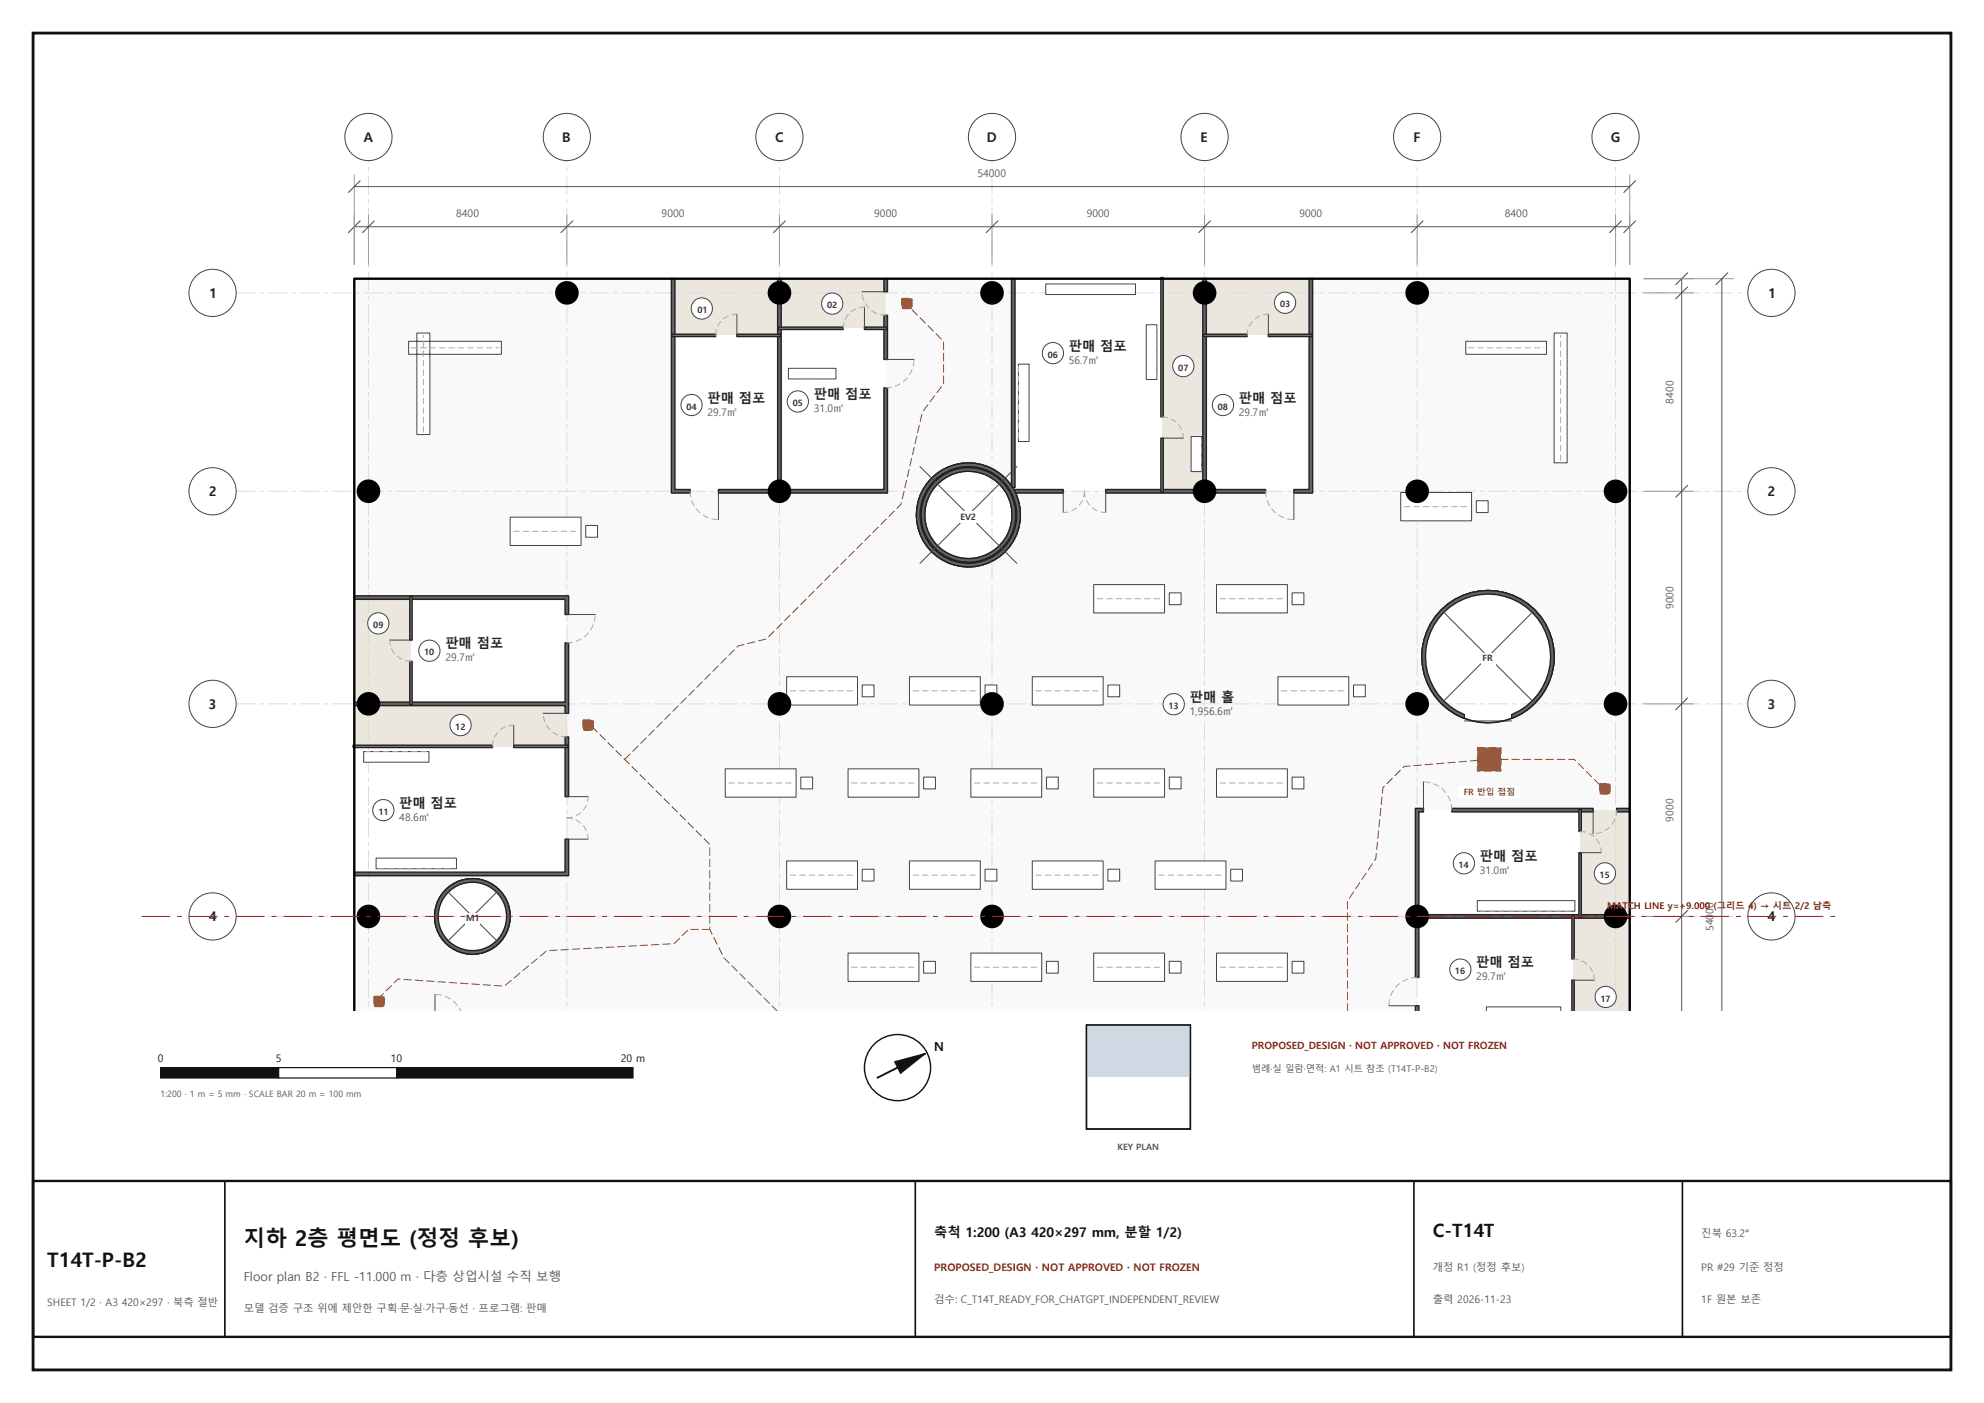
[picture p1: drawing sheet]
<svg xmlns="http://www.w3.org/2000/svg" width="420mm" height="297mm" viewBox="0 0 420 297" stroke-linecap="round" stroke-linejoin="round" font-family="sans-serif">
<path d="M7 7h406v283h-406z" fill="none" stroke="#111" stroke-width=".6"/>
<g fill="#ebe7df">
<path d="M142.5 59h22.5v12h-22.5z" fill-rule="evenodd"/>
<path d="M165 59h22.5v10.5h-22.5z" fill-rule="evenodd"/>
<path d="M255 59h22.5v12h-22.5z" fill-rule="evenodd"/>
</g>
<g fill="#fff">
<path d="M142.5 71h22.5v33h-22.5z" fill-rule="evenodd"/>
<path d="M165 69.5h22.5v34.5h-22.5z" fill-rule="evenodd"/>
<path d="M214.5 59h31.5v45h-31.5z" fill-rule="evenodd"/>
</g>
<path d="M246 59h9v45h-9z" fill-rule="evenodd" fill="#ebe7df"/>
<path d="M255 71h22.5v33h-22.5z" fill-rule="evenodd" fill="#fff"/>
<path d="M75 126.5h12v22.5h-12z" fill-rule="evenodd" fill="#ebe7df"/>
<g fill="#fff">
<path d="M87 126.5h33v22.5h-33z" fill-rule="evenodd"/>
<path d="M75 158h45v27h-45z" fill-rule="evenodd"/>
</g>
<path d="M75 149h45v9h-45z" fill-rule="evenodd" fill="#ebe7df"/>
<path d="M75 59h67.5v44.9l.2 .1h44.8v-45h27v44.4l.4 .6h62.5l.1-45h67.5v155h-270h45h-45v-29h44.8l.2-.1v-58.3l-45-.1zM300 171.6v42.4h45v-42.5zM301 139a14 14 0 0 0 28 0 14 14 0 0 0-28 0zM232.5 214h67.5zM233 214h14zM194 214h22zM194 109a11 11 0 0 0 22 0 11 11 0 0 0-22 0zM129 214h58.5zM92 194a8 8 0 0 0 16 0 8 8 0 0 0-16 0z" fill-rule="evenodd" fill="#f9f9f9"/>
<path d="M300 171.5h34.5v22.5h-34.5z" fill-rule="evenodd" fill="#fff"/>
<path d="M334.5 171.5h10.5v22.5h-10.5z" fill-rule="evenodd" fill="#ebe7df"/>
<path d="M300 194h33v20h-33z" fill-rule="evenodd" fill="#fff"/>
<path d="M333 194h12v20h-12z" fill-rule="evenodd" fill="#ebe7df"/>
<g fill="none" stroke="#222" stroke-width=".3">
<circle cx="205" cy="109" r="11"/>
<circle cx="315" cy="139" r="14"/>
<circle cx="100" cy="194" r="8"/>
</g>
<path d="M50 62h320M50 104h320M50 149h320M50 194h320M78 214v-180M120 214v-180M165 214v-180M210 214v-180M255 214v-180M300 214v-180M342 214v-180" fill="none" stroke="#dcdcdc" stroke-width=".21" stroke-dasharray="4 1 .8 1"/>
<path d="M166.9 78h10.1v2.2h-10.1z" fill-rule="evenodd" fill="#fff" stroke="#444" stroke-width=".21"/>
<path d="M167.4 80.2h9.1" fill="none" stroke="#aaa" stroke-width=".21" stroke-dasharray="1.2 .8"/>
<path d="M221.4 60.1h19v2.3h-19zM215.6 77.1h2.2v16.4h-2.2zM242.7 68.8h2.2v11.5h-2.2z" fill-rule="evenodd" fill="#fff" stroke="#444" stroke-width=".21"/>
<path d="M215.6 77.6v15.4M239.9 60.1h-18M244.9 79.8v-10.5" fill="none" stroke="#aaa" stroke-width=".21" stroke-dasharray="1.2 .8"/>
<path d="M252.2 92.4h2.2v7.4h-2.2z" fill-rule="evenodd" fill="#fff" stroke="#444" stroke-width=".21"/>
<path d="M254.4 99.9v-7" fill="none" stroke="#aaa" stroke-width=".21" stroke-dasharray="1.2 .8"/>
<path d="M79.6 181.7h17v2.2h-17zM77 159.1h13.8v2.3h-13.8z" fill-rule="evenodd" fill="#fff" stroke="#444" stroke-width=".21"/>
<path d="M90.3 159.1h-12.8M80.1 183.9h16" fill="none" stroke="#aaa" stroke-width=".21" stroke-dasharray="1.2 .8"/>
<path d="M86.5 72.3v2.7h19.6v-2.7zM88.2 70.5v21.5h2.8v-21.5zM108 109.5v6h15v-6zM124 111.2v2.5h2.5v-2.5zM310.3 72.3v2.7h17.1v-2.7zM329 70.5v27.5h2.8v-27.5zM205.5 214h15zM221.5 214h2.5zM192.5 214h15zM208.5 214h2.5zM179.5 201.8v6h15v-6zM195.5 203.5v2.5h2.5v-2.5zM205.5 201.8v6h15v-6zM221.5 203.5v2.5h2.5v-2.5zM231.5 201.8v6h15v-6zM247.5 203.5v2.5h2.5v-2.5zM257.5 201.8v6h15v-6zM273.5 203.5v2.5h2.5v-2.5zM166.5 182.3v6h15v-6zM182.5 184v2.5h2.5v-2.5zM192.5 182.3v6h15v-6zM208.5 184v2.5h2.5v-2.5zM218.5 182.3v6h15v-6zM234.5 184v2.5h2.5v-2.5zM244.5 182.3v6h15v-6zM260.5 184v2.5h2.5v-2.5zM153.5 162.8v6h15v-6zM169.5 164.5v2.5h2.5v-2.5zM179.5 162.8v6h15v-6zM195.5 164.5v2.5h2.5v-2.5zM205.5 162.8v6h15v-6zM221.5 164.5v2.5h2.5v-2.5zM231.5 162.8v6h15v-6zM247.5 164.5v2.5h2.5v-2.5zM257.5 162.8v6h15v-6zM273.5 164.5v2.5h2.5v-2.5zM166.5 143.3v6h15v-6zM182.5 145v2.5h2.5v-2.5zM192.5 143.3v6h15v-6zM208.5 145v2.5h2.5v-2.5zM218.5 143.3v6h15v-6zM234.5 145v2.5h2.5v-2.5zM270.5 143.3v6h15v-6zM286.5 145v2.5h2.5v-2.5zM231.5 123.8v6h15v-6zM247.5 125.5v2.5h2.5v-2.5zM257.5 123.8v6h15v-6zM273.5 125.5v2.5h2.5v-2.5zM296.5 104.3v6h15v-6zM312.5 106v2.5h2.5v-2.5zM140.3 214h15zM156.3 214h2.5z" fill-rule="evenodd" fill="#fff"/>
<g fill="none" stroke="#444" stroke-width=".21">
<path d="M86.5 72.3h19.6v2.7h-19.6zM88.2 70.5h2.8v21.5h-2.8zM310.3 72.3h17.1v2.7h-17.1zM329 70.5h2.8v27.5h-2.8zM108 109.5h15v6h-15zM124 111.2h2.5v2.5h-2.5zM296.5 104.3h15v6h-15zM312.5 106h2.5v2.5h-2.5zM231.5 123.8h15v6h-15zM247.5 125.5h2.5v2.5h-2.5zM257.5 123.8h15v6h-15zM273.5 125.5h2.5v2.5h-2.5z"/>
<path d="M166.5 143.3h15v6h-15zM182.5 145h2.5v2.5h-2.5zM192.5 143.3h15v6h-15zM208.5 145h2.5v2.5h-2.5zM218.5 143.3h15v6h-15zM234.5 145h2.5v2.5h-2.5zM270.5 143.3h15v6h-15zM286.5 145h2.5v2.5h-2.5zM153.5 162.8h15v6h-15zM169.5 164.5h2.5v2.5h-2.5zM179.5 162.8h15v6h-15zM195.5 164.5h2.5v2.5h-2.5z"/>
<path d="M205.5 162.8h15v6h-15zM221.5 164.5h2.5v2.5h-2.5zM231.5 162.8h15v6h-15zM247.5 164.5h2.5v2.5h-2.5zM257.5 162.8h15v6h-15zM273.5 164.5h2.5v2.5h-2.5zM166.5 182.3h15v6h-15zM182.5 184h2.5v2.5h-2.5zM192.5 182.3h15v6h-15zM208.5 184h2.5v2.5h-2.5zM218.5 182.3h15v6h-15zM234.5 184h2.5v2.5h-2.5z"/>
<path d="M244.5 182.3h15v6h-15zM260.5 184h2.5v2.5h-2.5zM179.5 201.8h15v6h-15zM195.5 203.5h2.5v2.5h-2.5zM205.5 201.8h15v6h-15zM221.5 203.5h2.5v2.5h-2.5zM231.5 201.8h15v6h-15zM247.5 203.5h2.5v2.5h-2.5zM257.5 201.8h15v6h-15zM273.5 203.5h2.5v2.5h-2.5z"/>
</g>
<g fill="none" stroke="#aaa" stroke-width=".21" stroke-dasharray="1.2 .8">
<path d="M87 73.6h18.6M310.8 73.6h16.1M89.6 91.5v-20.5M330.4 97.5v-26.5M108.8 112.5h13.4M297.3 107.3h13.5M232.3 126.8h13.5M258.3 126.8h13.5M167.3 146.3h13.5M193.3 146.3h13.5M219.3 146.3h13.5M271.3 146.3h13.5"/>
<path d="M154.3 165.8h13.5M180.3 165.8h13.5M206.3 165.8h13.5M232.3 165.8h13.5M258.3 165.8h13.5M167.3 185.3h13.5M193.3 185.3h13.5M219.3 185.3h13.5M245.3 185.3h13.5M180.3 204.8h13.5M206.3 204.8h13.5M232.3 204.8h13.5"/>
<path d="M258.3 204.8h13.5"/>
</g>
<path d="M312.7 190.7h20.7v2.2h-20.7z" fill-rule="evenodd" fill="#fff" stroke="#444" stroke-width=".21"/>
<path d="M313.2 192.9h19.7" fill="none" stroke="#aaa" stroke-width=".21" stroke-dasharray="1.2 .8"/>
<path d="M314.7 213.1h15.7v.9h-15.7z" fill-rule="evenodd" fill="#fff"/>
<path d="M314.7 214v-.9h15.7v.9" fill="none" stroke="#444" stroke-width=".21"/>
<path d="M299.6 214h45.4zM299.6 212.9h.8v1.1h44.6h-45.4zM299.6 171.1h1.7v.8h-.9v21.7h44.6v.8h-44.6v12.5h-.8zM307.3 171.1h29.9v.8h-29.9zM342.2 171.1h2.8v.8h-2.8zM313.2 214h31.8zM232.1 214h26.5zM264.6 214h35.8zM299.6 214h.8zM232.1 214h.8zM232.1 214h.8zM214.8 103.6h10.3v.8h-10.3zM254.6 59h.8v44.6h12.5v.8h-33.8v-.8h20.5zM277.1 59h.8v45.4h-4v-.8h3.2zM214.1 59h.8v44.2h-.8zM128.6 214h59.3zM187.1 214h.8zM187.1 214h.8zM128.6 214h.8zM128.6 214h.8zM142.1 59h.8v44.6h3.2v.8h-4zM164.6 59h.8v44.6h21.7v-21.5h.8v22.3h-35.8v-.8h12.5zM187.1 66.8h.8v9.3h-.8zM187.1 59h.8v2.8h-.8zM75 214h26.3zM75 214h45.4zM75 214h45.4zM82.7 214h9.4zM75 214h2.8zM75 148.6h44.6v-12.5h.8v14.9h-.8v-1.6h-44.6zM75 126.1h45.4v4h-.8v-3.2h-44.6zM119.6 156h.8v12.6h-.8zM75 184.6h44.6v-7h.8v7.8h-45.4z" fill-rule="evenodd" fill="#666"/>
<g fill="none" stroke="#222" stroke-width=".3">
<path d="M142.1 59h.8v44.6h3.2v.8h-4zM164.6 59h.8v44.6h21.7v-21.5h.8v22.3h-35.8v-.8h12.5zM187.1 59h.8v2.8h-.8zM214.1 59h.8v44.2h-.8zM254.6 59h.8v44.6h12.5v.8h-33.8v-.8h20.5zM277.1 59h.8v45.4h-4v-.8h3.2zM187.1 66.8h.8v9.3h-.8zM214.8 103.6h10.3v.8h-10.3zM75 126.1h45.4v4h-.8v-3.2h-44.6zM75 148.6h44.6v-12.5h.8v14.9h-.8v-1.6h-44.6zM119.6 156h.8v12.6h-.8zM299.6 171.1h1.7v.8h-.9v21.7h44.6v.8h-44.6v12.5h-.8z"/>
<path d="M307.3 171.1h29.9v.8h-29.9zM342.2 171.1h2.8v.8h-2.8zM75 184.6h44.6v-7h.8v7.8h-45.4zM299.6 214v-1.1h.8v1.1"/>
</g>
<path d="M334.2 180.5h.6v13.7h-.6zM334.2 171.3h.6v4.7h-.6zM332.7 207.5h.5v6.5h-.5zM332.7 193.7h.5v9.3h-.5zM332.7 214h.5zM277.3 214h13.7zM295.5 214h4.7zM254.7 214h9.3zM268.5 214h9.3zM268.5 70.8h9.3v.5h-9.3zM254.7 70.8h9.3v.5h-9.3zM241.5 214h13.7zM232.3 214h4.7zM245.7 58.8h.5v29.4h-.5zM245.7 92.8h.5v11.5h-.5zM164.8 214h13.7zM183 214h4.7zM164.8 69.3h13.7v.5h-13.7zM183 69.3h4.7v.5h-4.7zM142 214h23.3zM128.8 214h8.8zM156 70.8h9.3v.5h-9.3zM142.2 70.8h9.3v.5h-9.3zM74.8 157.7h29.5v.5h-29.5zM108.8 157.7h11.5v.5h-11.5zM86.8 214h.5zM86.8 214h.5zM86.8 126.3h.5v9.2h-.5zM86.8 140h.5v9.2h-.5zM85.2 214h.5zM85.2 214h.5z" fill-rule="evenodd" fill="#808080"/>
<g fill="none" stroke="#222" stroke-width=".3">
<path d="M245.7 58.8h.5v29.4h-.5zM142.2 70.8h9.3v.5h-9.3zM156 70.8h9.3v.5h-9.3zM164.8 69.3h13.7v.5h-13.7zM183 69.3h4.7v.5h-4.7zM254.7 70.8h9.3v.5h-9.3zM268.5 70.8h9.3v.5h-9.3zM245.7 92.8h.5v11.5h-.5zM86.8 126.3h.5v9.2h-.5zM74.8 157.7h29.5v.5h-29.5zM86.8 140h.5v9.2h-.5zM108.8 157.7h11.5v.5h-11.5z"/>
<path d="M334.2 171.3h.6v4.7h-.6zM332.7 193.7h.5v9.3h-.5zM334.2 180.5h.6v13.7h-.6zM332.7 214v-6.5h.5v6.5"/>
<circle cx="205" cy="109" r="9.3"/>
<circle cx="205" cy="109" r="11"/>
<circle cx="315" cy="139" r="14"/>
<circle cx="100" cy="194" r="8"/>
</g>
<g fill="none" stroke="#444" stroke-width=".21">
<path d="M156 66.5v4.5M182.5 61.8h5M183 65v4.5M187.5 76.1h6M268.5 66.5v4.5M246 92.8h4.5M152.1 104v6M225.1 104v4.5M234.1 104v4.5M273.9 104v6M82.5 135.5h4.5M120 130.1h6"/>
<path d="M108.8 153.5v4.5M115 151h5M310 152.6h10M120 168.6h4.5M120 177.6h4.5M301.3 165.5v6M337.2 171.5v5M334.5 180.5h4.5M92.1 210.5v3.5M294 212.9h6M333 207.5h4.5"/>
</g>
<g fill="none" stroke="#aaa" stroke-width=".21" stroke-dasharray="1.2 .8">
<path d="M151.5 71a4.5 4.5 0 0 1 4.5-4.5M178.5 69.5a4.5 4.5 0 0 1 4.5-4.5M187.5 66.8a5 5 0 0 1-5-5M264 71a4.5 4.5 0 0 1 4.5-4.5M187.5 82.1a6 6 0 0 0 6-6M246 88.2a4.5 4.5 0 0 1 4.5 4.6M146.1 104a6 6 0 0 0 6 6M229.6 104a4.5 4.5 0 0 0 4.5 4.5M229.6 104a4.5 4.5 0 0 1-4.5 4.5M267.9 104a6 6 0 0 0 6 6M120 136.1a6 6 0 0 0 6-6M87 140a4.5 4.5 0 0 1-4.5-4.5"/>
<path d="M104.3 158a4.5 4.5 0 0 1 4.5-4.5M120 156a5 5 0 0 1-5-5M120 173.1a4.5 4.5 0 0 0 4.5-4.5M120 173.1a4.5 4.5 0 0 1 4.5 4.5M307.3 171.5a6 6 0 0 0-6-6M334.5 176a4.5 4.5 0 0 1 4.5 4.5M342.2 171.5a5 5 0 0 1-5 5M97.5 214a5.9 5.9 0 0 0-5.4-3.5M300 206.9a6 6 0 0 0-6 6M333 203a4.5 4.5 0 0 1 4.5 4.5"/>
</g>
<path d="M305.1 129.1a14 14 0 0 1 21.6 2.3 14 14 0 0 1-6.7 20.7v-.8a13.2 13.2 0 0 0 5.5-20.4 13.2 13.2 0 0 0-21 0 13.2 13.2 0 0 0 5.5 20.4v.8a14 14 0 0 1-4.9-23z" fill-rule="evenodd" fill="#666" stroke="#222" stroke-width=".3"/>
<path d="M305.6 129.6l18.8 18.8M324.4 129.6l-18.8 18.8" fill="none" stroke="#444" stroke-width=".21"/>
<path d="M92 194a8 8 0 0 1 16 0 8 8 0 0 1-16 0zM92.7 194a7.3 7.3 0 0 0 14.5 0 7.3 7.3 0 0 0-14.5 0z" fill-rule="evenodd" fill="#666" stroke="#222" stroke-width=".3"/>
<path d="M94.9 188.9l10.2 10.2M105.1 188.9l-10.2 10.2" fill="none" stroke="#444" stroke-width=".21"/>
<path d="M194 109a11 11 0 0 1 22 0 11 11 0 0 1-22 0zM194.8 109a10.2 10.2 0 0 0 20.4 0 10.2 10.2 0 0 0-20.4 0zM195 109a10 10 0 0 1 20 0 10 10 0 0 1-20 0zM195.7 109a9.2 9.2 0 0 0 18.5 0 9.2 9.2 0 0 0-18.5 0z" fill-rule="evenodd" fill="#666" stroke="#222" stroke-width=".3"/>
<path d="M194.7 98.8l20.6 20.5M215.3 98.8l-20.6 20.5" fill="none" stroke="#444" stroke-width=".21"/>
<path d="M75 59h270v155M75 59h.1M75 59v155" fill="none" stroke="#000" stroke-width=".5"/>
<g fill="#000" stroke="#000" stroke-width=".5">
<circle cx="120" cy="62" r="2.25"/>
<circle cx="165" cy="62" r="2.25"/>
<circle cx="210" cy="62" r="2.25"/>
<circle cx="255" cy="62" r="2.25"/>
<circle cx="300" cy="62" r="2.25"/>
<circle cx="78" cy="104" r="2.25"/>
<circle cx="165" cy="104" r="2.25"/>
<circle cx="255" cy="104" r="2.25"/>
<circle cx="300" cy="104" r="2.25"/>
<circle cx="342" cy="104" r="2.25"/>
<circle cx="78" cy="149" r="2.25"/>
<circle cx="165" cy="149" r="2.25"/>
<circle cx="210" cy="149" r="2.25"/>
<circle cx="300" cy="149" r="2.25"/>
<circle cx="342" cy="149" r="2.25"/>
<circle cx="78" cy="194" r="2.25"/>
<circle cx="165" cy="194" r="2.25"/>
<circle cx="210" cy="194" r="2.25"/>
<circle cx="300" cy="194" r="2.25"/>
<circle cx="342" cy="194" r="2.25"/>
</g>
<path d="M132.3 160.8l24-24 6-1.5 28.4-28.5 4.6-19.5 4.4-6v-9l-7.4-7.5M315.2 160.8h18l6 6M315.2 160.8l-18 1.5-4.4 4.5-1.6 15-6 9v23.2M150.3 196.8h-4.6l-3 3-27 1.5-9 7.5-22.4-1.5-4.6 4.5M164.5 214l-11.2-11.2-3-6v-18l-25.4-25.4" fill="none" stroke="#9a5b1e" stroke-width=".21" stroke-dasharray="1.6 .8"/>
<g fill="#9a5b1e" stroke="#9a5b1e" stroke-width=".21" stroke-dasharray="1.6 .8" stroke-linecap="butt">
<path d="M190.9 63.2h2.2v2.2h-2.2z" fill-rule="evenodd"/>
<path d="M79.2 210.9h2.1v2.2h-2.1z" fill-rule="evenodd"/>
<path d="M123.4 152.4h2.2v2.2h-2.2z" fill-rule="evenodd"/>
<path d="M338.7 165.9h2.1v2.2h-2.1z" fill-rule="evenodd"/>
<path d="M312.7 158.2h5v5.1h-5z" fill-rule="evenodd"/>
</g>
<g fill="#fff" stroke="#444" stroke-width=".21">
<circle cx="148.6" cy="65.3" r="2.25"/>
<circle cx="176.2" cy="64.3" r="2.25"/>
<circle cx="272" cy="64.1" r="2.25"/>
<circle cx="146.4" cy="85.7" r="2.25"/>
<circle cx="168.9" cy="85" r="2.25"/>
<circle cx="222.9" cy="74.8" r="2.25"/>
<circle cx="250.5" cy="77.5" r="2.25"/>
<circle cx="258.9" cy="85.7" r="2.25"/>
<circle cx="80.1" cy="132" r="2.25"/>
<circle cx="90.9" cy="137.8" r="2.25"/>
<circle cx="81.1" cy="171.5" r="2.25"/>
<circle cx="97.5" cy="153.5" r="2.25"/>
<circle cx="248.5" cy="149.1" r="2.25"/>
<circle cx="309.9" cy="182.7" r="2.25"/>
<circle cx="339.7" cy="184.9" r="2.25"/>
<circle cx="309.1" cy="205.3" r="2.25"/>
<circle cx="339.9" cy="211" r="2.25"/>
</g>
<g fill="#fff">
<path d="M313.5 138.2h3v2.5h-3z"/>
<path d="M98.5 193.2h3v2.5h-3z"/>
<path d="M202.9 108.2h4.2v2.5h-4.2z"/>
<path d="M308.7 166.4h13.1v2.6h-13.1z"/>
</g>
<path d="M75 39.5h270M75 48h270M356 59v155M364.5 59v155" fill="none" stroke="#555" stroke-width=".21"/>
<g fill="none" stroke="#999" stroke-width=".21">
<path d="M75 37v19M345 37v19M78 45.5v10.5M120 45.5v10.5M165 45.5v10.5M210 45.5v10.5M255 45.5v10.5M300 45.5v10.5M342 45.5v10.5M348 59h19M348 62h10.5M348 104h10.5"/>
<path d="M348 149h10.5M348 194h10.5"/>
</g>
<g fill="none" stroke="#444" stroke-width=".21">
<path d="M76.2 38.3l-2.5 2.5M346.2 38.3l-2.4 2.5M76.2 46.8l-2.5 2.4M79.2 46.8l-2.5 2.4M121.2 46.8l-2.5 2.4M166.3 46.8l-2.6 2.4M211.3 46.8l-2.6 2.4M256.3 46.8l-2.5 2.4M301.3 46.8l-2.5 2.4M343.2 46.8l-2.4 2.4M346.2 46.8l-2.4 2.4M357.2 57.7l-2.5 2.6"/>
<path d="M365.8 57.7l-2.6 2.6M357.2 60.7l-2.5 2.6M357.2 102.8l-2.5 2.5M357.2 147.8l-2.5 2.5M357.2 192.8l-2.5 2.5"/>
</g>
<g fill="#fff" stroke="#444" stroke-width=".21">
<circle cx="78" cy="29" r="5"/>
<circle cx="120" cy="29" r="5"/>
<circle cx="165" cy="29" r="5"/>
<circle cx="210" cy="29" r="5"/>
<circle cx="255" cy="29" r="5"/>
<circle cx="300" cy="29" r="5"/>
<circle cx="342" cy="29" r="5"/>
<circle cx="45" cy="194" r="5"/>
<circle cx="375" cy="194" r="5"/>
<circle cx="45" cy="149" r="5"/>
<circle cx="375" cy="149" r="5"/>
<circle cx="45" cy="104" r="5"/>
<circle cx="375" cy="104" r="5"/>
<circle cx="45" cy="62" r="5"/>
<circle cx="375" cy="62" r="5"/>
</g>
<path d="M30 194h360" fill="none" stroke="#9b1c1c" stroke-width=".21" stroke-dasharray="6 1.5 1 1.5" stroke-linecap="butt"/>
<path d="M34 226h25v2.2h-25z" fill="#111" stroke="#111" stroke-width=".25"/>
<path d="M59 226h25v2.2h-25z" fill="#fff" stroke="#111" stroke-width=".25"/>
<path d="M84 226h50v2.2h-50z" fill="#111" stroke="#111" stroke-width=".25"/>
<circle cx="190" cy="226" r="7" fill="none" stroke="#111" stroke-width=".3"/>
<path d="M185.6 228.2l10.3-5.2z" fill="#000" stroke="#111" stroke-width=".4"/>
<path d="M189.4 224.7l6.5-1.7-5.3 4.2z" fill="#111" stroke="#111" stroke-width=".21"/>
<path d="M230 217h22v22h-22z" fill="#fff" stroke="#111" stroke-width=".3"/>
<path d="M230 217h22v11h-22z" fill="#cfd8e3"/>
<path d="M230 217h22v22h-22z" fill="none" stroke="#111" stroke-width=".3"/>
<path d="M7 250h406v33h-406z" fill="none" stroke="#111" stroke-width=".5"/>
<path d="M47.6 250v33M193.8 250v33M299.3 250v33M356.2 250v33" fill="none" stroke="#111" stroke-width=".35"/>
<text font-size="4.6" fill="#111" x="51.6" y="263.9">지하 2층 평면도 (정정 후보)</text>
<text font-size="4.2" fill="#111" x="10" y="268.1">T14T-P-B2</text>
<text font-size="3.9" fill="#111" x="303.3" y="261.9">C-T14T</text>
<g font-size="2.8" fill="#222">
<text x="77" y="30">A</text>
<text x="119" y="30">B</text>
<text x="164.1" y="30">C</text>
<text x="208.9" y="30">D</text>
<text x="254.2" y="30">E</text>
<text x="299.2" y="30">F</text>
<text x="341" y="30">G</text>
<text x="44.3" y="63">1</text>
<text x="374.3" y="63">1</text>
<text x="226.3" y="74.2">판매 점포</text>
<text x="149.8" y="85.2">판매 점포</text>
<text x="172.3" y="84.5">판매 점포</text>
<text x="262.3" y="85.2">판매 점포</text>
<text x="44.2" y="105">2</text>
<text x="374.2" y="105">2</text>
<text x="94.3" y="137.2">판매 점포</text>
<text x="44.2" y="150">3</text>
<text x="251.8" y="148.6">판매 홀</text>
<text x="374.2" y="150">3</text>
<text x="84.5" y="171">판매 점포</text>
<text x="313.3" y="182.2">판매 점포</text>
<text x="44.2" y="195">4</text>
<text x="374.2" y="195">4</text>
<text x="312.5" y="204.7">판매 점포</text>
</g>
<text font-size="2.8" fill="#111" x="197.8" y="261.9">축척 1:200 (A3 420×297 mm, 분할 1/2)</text>
<text font-size="2.6" fill="#111" x="197.7" y="222.6">N</text>
<text font-size="2.6" fill="#555" x="51.6" y="271.1">Floor plan B2 · FFL -11.000 m · 다층 상업시설 수직 보행</text>
<g font-size="2.2" fill="#555">
<text x="206.9" y="37.5">54000</text>
<text x="96.6" y="46">8400</text>
<text x="140.1" y="46">9000</text>
<text x="185.1" y="46">9000</text>
<text x="230.1" y="46">9000</text>
<text x="275.1" y="46">9000</text>
<text x="318.6" y="46">8400</text>
<text x="226.3" y="77">56.7㎡</text>
<text x="149.8" y="88">29.7㎡</text>
<text x="172.3" y="87.3">31.0㎡</text>
<text x="262.3" y="88">29.7㎡</text>
<text x="354.2" y="85.4" transform="rotate(-90 354.2 85.4)">8400</text>
<text x="354.2" y="128.9" transform="rotate(-90 354.2 128.9)">9000</text>
<text x="94.3" y="140">29.7㎡</text>
<text x="251.8" y="151.3">1,956.6㎡</text>
<text x="84.5" y="173.8">48.6㎡</text>
<text x="354.2" y="173.9" transform="rotate(-90 354.2 173.9)">9000</text>
<text x="313.3" y="185">31.0㎡</text>
<text x="362.8" y="197.1" transform="rotate(-90 362.8 197.1)">54000</text>
<text x="312.5" y="207.5">29.7㎡</text>
<text x="360.2" y="261.9">진북 63.2°</text>
<text x="303.3" y="269.1">개정 R1 (정정 후보)</text>
<text x="360.2" y="269.1">PR #29 기준 정정</text>
<text x="197.8" y="275.7">검수: C_T14T_READY_FOR_CHATGPT_INDEPENDENT_REVIEW</text>
<text x="303.3" y="275.7">출력 2026-11-23</text>
<text x="360.2" y="275.7">1F 원본 보존</text>
<text x="10" y="276.4">SHEET 1/2 · A3 420×297 · 북측 절반</text>
<text x="51.6" y="277.7">모델 검증 구조 위에 제안한 구획·문·실·가구·동선 · 프로그램: 판매</text>
</g>
<g font-size="2.2" fill="#111">
<text x="33.4" y="224.8">0</text>
<text x="58.4" y="224.8">5</text>
<text x="82.7" y="224.8">10</text>
<text x="131.4" y="224.8">20 m</text>
</g>
<text font-size="2.2" fill="#9b1c1c" x="197.8" y="269.1">PROPOSED_DESIGN · NOT APPROVED · NOT FROZEN</text>
<text font-size="2.1" fill="#9b1c1c" x="265" y="222">PROPOSED_DESIGN · NOT APPROVED · NOT FROZEN</text>
<text font-size="2" fill="#9b1c1c" x="340.2" y="192.5">MATCH LINE y=+9.000 (그리드 4) → 시트 2/2 남측</text>
<text font-size="2" fill="#555" x="265" y="227">범례·실 일람·면적: A1 시트 참조 (T14T-P-B2)</text>
<g font-size="1.9" fill="#333">
<text x="175.1" y="65.3">02</text>
<text x="271" y="65.1">03</text>
<text x="147.6" y="66.3">01</text>
<text x="221.8" y="75.8">06</text>
<text x="249.4" y="78.5">07</text>
<text x="145.3" y="86.7">04</text>
<text x="167.8" y="86">05</text>
<text x="257.8" y="86.7">08</text>
<text x="203.3" y="110">EV2</text>
<text x="79" y="133">09</text>
<text x="89.8" y="138.8">10</text>
<text x="313.8" y="140">FR</text>
<text x="96.4" y="154.5">12</text>
<text x="247.4" y="150.1">13</text>
<text x="80.1" y="172.5">11</text>
<text x="308.8" y="183.8">14</text>
<text x="338.6" y="185.9">15</text>
<text x="98.7" y="195">M1</text>
<text x="308" y="206.2">16</text>
<text x="338.8" y="212">17</text>
</g>
<text font-size="1.9" fill="#9a5b1e" x="309.8" y="168.3">FR 반입 접점</text>
<g font-size="1.9" fill="#555">
<text x="34" y="232.2">1:200 · 1 m = 5 mm · SCALE BAR 20 m = 100 mm</text>
<text x="236.6" y="243.5">KEY PLAN</text>
</g>
</svg>
